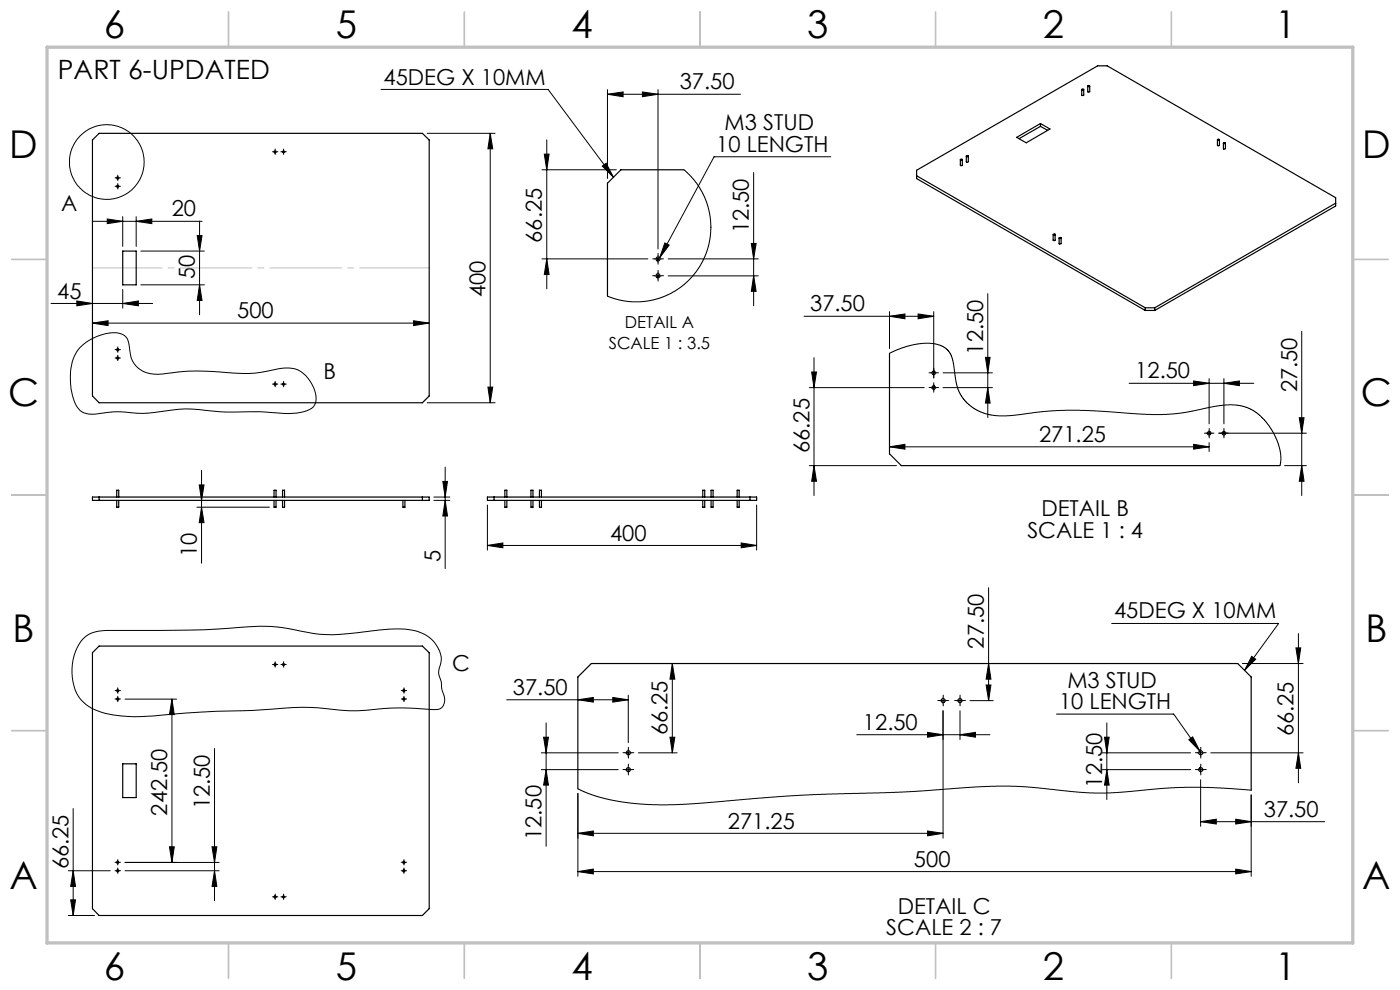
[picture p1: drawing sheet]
<svg xmlns="http://www.w3.org/2000/svg" width="297mm" height="210mm" viewBox="0 0 297 210" stroke-linecap="round" stroke-linejoin="round" font-family="sans-serif">
<g fill="none" stroke="#000" stroke-width=".21">
<path d="M80.8 19h35.5l13.8 18.6M128.9 20l3.3-.5v1zM128.9 19v18.8M128.9 20h28.2M136.3 19.5l3.3 .5-3.3 .5zM139.6 19v33.8M24.6 39.5h.7M24.6 37.7h.7M25 37.4v.7M25 39.2v.7M58 32.2h.7M58.3 31.8v.8"/>
<path d="M59.8 32.2h.7M60.1 31.8v.8M90.6 28.3h14.4M104 28.3l.5 3.3h-1zM104 28.3v57.1M115 36h15.7M115.5 32.7h1l-.5 3.3zM116 29.7v31.6M127.8 35.2l.8-.6 1.5 3zM145.1 36l1.7 1.7 1.7 2.3 1.3 2.7 .7 2.5 .3 2.6-.2 3-.6 2.5-1.5 3.2-1.9 2.4-2 1.9-2.1 1.4-2.7 1.1-2.8 .6-3 .1-2.7-.4-2.4-.8M159.9 36.6v28.3M176.2 33.3h-24.7l-11.6 21.4"/>
<path d="M19.7 46.9h23.2M22.8 46.5l3.2 .4-3.2 .5zM26 46v6.3M28.9 46.9l3.3-.4v.9zM28.9 46v6.3M29.9 53.3h13.5M41.8 50h1.1l-.6 3.3zM42.3 46.9v19.9M115 54.9h22.4M116 54.9l.5 3.3h-1zM138.9 58.5h1.4M138.9 54.9h1.4"/>
<path d="M139.6 54.2v1.5M139.6 57.8v1.4M141 51.5l1 .5-2.1 2.7zM141.7 58.5h19.2M141.7 54.9h19.2M159.4 51.6h1l-.5 3.3zM159.9 58.5l.5 3.3h-1zM10.8 64.4h21.6M16.3 63.8l3.3 .6-3.3 .5zM17 73.7a10.6 10.6 0 0 1 8.1-3 2.61 2.61 0 0 1 2.3 2.6 5.9 5.9 0 0 0 2.4 5.1 7.8 7.8 0 0 0 5.8 .8 52.4 52.4 0 0 1 14.3 0 28.2 28.2 0 0 0 9.3-1 5.8 5.8 0 0 1 7 3.4 4.5 4.5 0 0 1 .3 4.7 9.1 9.1 0 0 1-6.5 1.4 73.3 73.3 0 0 0-12-.3l-2.9-.2a32.1 32.1 0 0 0-12.3 .3 25.4 25.4 0 0 1-6.9-.1h-2l-2.8 .3a4.2 4.2 0 0 1-4.8-1.5 13.3 13.3 0 0 1-.1-11.4zM19.6 68.5l3.3-.5v1.1zM19.6 68.5h71.5"/>
<path d="M24.6 75.9h.7M24.6 74.2h.7M25 73.8v.7M25 75.6v.7M26 64.4l3.4-.6v1.1zM26 61.4v4M29.9 60.4h13.5M42.3 60.4l.6 3.3h-1.1zM87.7 68l3.4 .5-3.4 .6zM170.6 67.1h27.5M172.2 78.9h1l-.5 3.3zM172.7 75.9v29.2"/>
<path d="M188.7 67.1l3.3-.5v1zM188.7 75l3.6-1.5 3-.6h2.9l1.3 .3 .9 .5 .8 .7 .7 1.1 .3 1.4 .8 4.8 .5 1.5 .8 1.3 1.1 1.2 1.5 1.1 1.6 .8 2 .5 3.7 .1 7.3-.9 4.4-.3 5.3 .1 10.5 .7 4.9 .1 4.7-.4 6.1-1.3 2.2-.3h2.4l2.1 .4 1.4 .6 1.7 1.1 1.8 1.9 1 1.6 .9 1.9 .6 2 .2 1.6-.2 1.8M188.7 66.1v7.8M194.8 66.6l3.3 .5-3.3 .5zM197.4 79.1h1.3M198.1 66.1v14.1M200.1 79.1h10.4M209.1 75.8h.9l-.5 3.3zM209.5 62.3v26.3M276.2 70.3v34.8M42.8 99.8v19.7M58 81.5h.7"/>
<path d="M58.3 81.1v.7M59.8 81.5h.7M60.1 81.1v.7M90.6 85.4h14.4M94.4 99.1v21.5M103.5 82.1h1l-.5 3.3zM171.7 82.2h24.4M171.7 98.8h18.5M172.7 98.8l.5 3.3h-1zM188.7 94.8l3.3-.5v1zM188.7 94.8h67.8M197.4 82.2h1.3"/>
<path d="M198.1 81.6v1.2M200.1 82.2h10.4M209.5 82.2l.5 3.3h-.9zM239.5 81.3h26.5M253.2 94.3l3.3 .5-3.3 .5zM253.2 80.8l3.3 .5-3.3 .5zM255.9 91.9h1.2M256.5 93.9v1.9M256.5 91.3v1.2M256.5 80.3v9.6M258.5 91.9h18.6M259.6 81.3l3.3-.5v1z"/>
<path d="M259.6 80.3v9.6M259.6 91.3v1.2M272.5 98.8h4.6M275.6 88.6h1l-.4 3.3zM276.2 98.8l.4 3.3h-1zM41.8 107.6h15.3M42.3 102.9h1l-.5 3.2zM42.8 107.6l.5 3.3h-1zM92 106.1h3.4M92 105.4h3.4M93.9 102.1h1l-.5 3.3zM94.4 106.1l.5 3.4h-1z"/>
<path d="M103.4 115.7l3.3-.5v1zM103.4 107.1v9.6M103.4 115.7h57.1M157.2 115.2l3.3 .5-3.3 .5zM160.5 107.1v9.6M17.6 135.5a6.9 6.9 0 0 1 5.1-1.8h3.4a286.5 286.5 0 0 0 28.8-.9 39.1 39.1 0 0 1 10.2 1.3 29.9 29.9 0 0 0 10.6 .1 46 46 0 0 1 11.3-.6 7.1 7.1 0 0 1 6.6 6.3l-.5 2a5 5 0 0 0 .5 2.9 9.8 9.8 0 0 0 .7 3.4 1.96 1.96 0 0 1-2.4 2.3 60 60 0 0 0-14.2 .2 48.1 48.1 0 0 1-10.2-.6h-5.4l-8.5 .6a248.6 248.6 0 0 0-22.3 1.2 23.3 23.3 0 0 1-11.8-1.6 7.9 7.9 0 0 1-4.2-7.5 10.5 10.5 0 0 1 2.3-7.3zM209.7 124.7v23.9M235.8 132.2h35.5l-7.3 10M265.5 139.2l.9 .6-2.4 2.4zM274.9 137.4h1l-.5 3.3zM275.4 134.4v31.6M24.6 146.5h.7"/>
<path d="M24.6 148.3h.7M25 146.1v.8M25 147.9v.8M26.5 148.3h11M36.5 148.3v34.6M36.5 148.3l.5 3.3h-1.1zM45.5 158.8v32.3M58 141h.7M58.3 140.6v.7M59.8 141h.7M60.1 140.6v.7M85.3 146.5h.7"/>
<path d="M85.3 148.3h.7M85.7 146.1v.8M85.7 147.9v.8M107.5 148.4h25.8M114.8 159.7h16.4M115.3 156.4h1l-.4 3.3zM115.9 153.3v26.2M122.6 148.4l3.3-.5v1zM130 147.9l3.3 .5-3.3 .5zM132.6 159.7h1.4M133.3 159v1.4M133.3 147.5v10"/>
<path d="M135.4 159.7h8.3M142.1 156.4h1.1l-.6 3.3zM142.6 140.7l.6 3.4h-1.1zM142.6 140.7v19M181.8 155.8h28.2M196.8 155.4l3.3 .4-3.3 .6zM199.4 148.6h1.4M200.1 147.9v1.4M200.1 150.8v27M202.9 148.6h1.5M203.7 147.9v1.4M203.7 155.8l3.2-.4v1z"/>
<path d="M203.7 150.8v6.1M205.8 148.6h4.9M209.2 145.3h1l-.5 3.3zM209.7 140.7l.5 3.4h-1zM224.1 151.5h24.9l5.5 7.8M233.8 159.7h18.8M234.3 156.4h1l-.5 3.3zM234.8 153.3v16.3M252.2 156.9l.8-.6 1.5 3zM254 159.7h1.4M254.7 159v1.4M256.9 159.7h19.5"/>
<path d="M263.6 140.7h12.8M275.4 159.7l.5 3.3h-1zM15.5 171.5v22.7M35.9 179.6h1.1l-.5 3.3zM45 179.6h1l-.5 3.3zM114.8 163.3h16.4M115.9 163.3l.4 3.2h-1zM122.6 167.3l2.9 1.3 4.3 1.1 4.8 .8 5.1 .2 7.6-.2 22.3-1.8 21.9-.7 14.8-1 5.1-.3 6.2 .2 9.7 1 4.8 .3 4.8-.1 9.5-.9 4.9-.2 7 .1 7.1 .5M122.6 176.8l3.3-.5v1zM122.6 168.3v17.6M122.6 176.8h77.5M132.6 163.3h1.4"/>
<path d="M133.3 162.6v1.4M196.8 176.3l3.3 .5-3.3 .5zM233.8 163.3h18.8M234.8 163.3l.5 3.2h-1zM254 163.3h1.4M254.7 162.6v1.4M254.7 174.3l3.3-.5v1zM254.7 165.4v9.9M254.7 174.3h26.3M262.1 173.8l3.3 .5-3.3 .5zM265.4 168.6v17.3M14.5 184.7h8.9"/>
<path d="M14.5 194.2h5.5M15 190.9h1l-.5 3.3zM15.5 184.7l.5 3.3h-1zM24.6 182.9h.7M24.6 184.7h.7M25 182.6v.7M25 184.4v.7M26.5 182.9h20M26.5 184.7h20M45.5 184.7l.5 3.3h-1zM58 190.2h.7M58.3 189.9v.7"/>
<path d="M59.8 190.2h.7M60.1 189.9v.7M85.3 182.9h.7M85.3 184.7h.7M85.7 182.6v.7M85.7 184.4v.7M122.6 184.9l3.3-.5v1zM122.6 184.9h142.8M262.1 184.4l3.3 .5-3.3 .5z"/>
<circle cx="22.7" cy="34.4" r="7.9"/>
</g>
<g fill="none" stroke="#000" stroke-width=".21" stroke-dasharray="15.2 1.3 1.3 1.3">
<path d="M24.6 39.5h-.2M24.6 37.7h-.2M25 39.2v-.3M25 39.9v.2M25 37.4v-.2M25 38.1v.2M25.3 39.5h.3M25.3 37.7h.3M58 32.2h-.2M58.4 31.8v-.2M58.4 32.5v.3M58.7 32.2h.2"/>
<path d="M59.8 32.2h-.2M60.2 31.8v-.2M60.2 32.5v.3M60.5 32.2h.2M138.9 58.5h-.4M138.9 54.9h-.4M139.6 57.8v-.5M139.6 59.2v.4M139.6 54.2v-.4M139.6 55.6v.5M140.3 58.5h.4M140.3 54.9h.4"/>
<path d="M24.6 75.9h-.2M24.6 74.2h-.2M25 75.6v-.2M25 76.3v.2M25 73.8v-.2M25 74.5v.2M25.3 75.9h.3M25.3 74.2h.3M197.5 79.1h-.4M198.1 78.4v-.3M198.1 79.7v.4M198.7 79.1h.4"/>
<path d="M58 81.5h-.2M58.4 81.1v-.2M58.4 81.8v.2M58.7 81.5h.2M59.8 81.5h-.2M60.2 81.1v-.2M60.2 81.8v.2M60.5 81.5h.2M197.5 82.2h-.4M198.1 81.6v-.4M198.1 82.8v.4M198.7 82.2h.4"/>
<path d="M255.9 91.9h-.4M256.5 91.3v-.4M256.5 92.5v.4M257.2 91.9h.3M259 91.9h-.3M259.7 91.3v-.4M259.7 92.5v.4M260.3 91.9h.4M24.6 146.5h-.2M24.6 148.3h-.2M25 146.1v-.2M25 146.8v.3"/>
<path d="M25 147.9v-.2M25 148.6v.2M25.3 146.5h.3M25.3 148.3h.3M58 140.9h-.2M58.4 140.6v-.2M58.4 141.3v.2M58.7 140.9h.2M59.8 140.9h-.2M60.2 140.6v-.2M60.2 141.3v.2M60.5 140.9h.2"/>
<path d="M85.3 148.3h-.2M85.3 146.5h-.2M85.7 147.9v-.2M85.7 148.6v.2M85.7 146.1v-.2M85.7 146.8v.3M86.1 148.3h.2M86.1 146.5h.2M132.6 159.7h-.4M133.3 158.9v-.4M134 159.7h.5M199.4 148.6h-.4"/>
<path d="M200.1 147.9v-.5M200.1 149.3v.4M200.8 148.6h.4M203 148.6h-.5M203.7 147.9v-.5M203.7 149.3v.4M204.4 148.6h.4M254 159.7h-.4M254.7 158.9v-.4M255.5 159.7h.4M132.6 163.2h-.4M133.3 160.4v.4"/>
<path d="M133.3 162.5v-.4M133.3 163.9v.5M134 163.2h.5M254 163.2h-.4M254.7 162.5v-.4M254.7 163.9v.5M254.7 160.4v.4M255.5 163.2h.4M24.6 182.9h-.2M24.6 184.7h-.2M25 182.6v-.3M25 183.3v.2"/>
<path d="M25 184.3v-.2M25 185.1v.2M25.3 182.9h.3M25.3 184.7h.3M58 190.2h-.2M58.4 189.9v-.2M58.4 190.6v.2M58.7 190.2h.2M59.8 190.2h-.2M60.2 189.9v-.2M60.2 190.6v.2M60.5 190.2h.2"/>
<path d="M85.3 182.9h-.2M85.3 184.7h-.2M85.7 182.6v-.3M85.7 183.3v.2M85.7 184.3v-.2M85.7 185.1v.2M86.1 182.9h.2M86.1 184.7h.2"/>
</g>
<path d="M19.6 56.8h71.5" fill="none" stroke="#c0c0c0" stroke-width=".21" stroke-dasharray="15.2 1.3 1.3 1.3" stroke-dashoffset=".5"/>
<g fill="none" stroke="#c0c0c0" stroke-width=".35">
<path d="M48.5 2.5v7.5M98.5 2.5v7.5M148.5 2.5v7.5M198.5 2.5v7.5M248.5 2.5v7.5M2.5 55h7.5M287 55h7.5M2.5 105h7.5M287 105h7.5M2.5 155h7.5M287 155h7.5M48.5 200v7.5"/>
<path d="M98.5 200v7.5M148.5 200v7.5M198.5 200v7.5M248.5 200v7.5"/>
</g>
<path d="M10 10h277v190h-277z" fill="none" stroke="#c0c0c0" stroke-width=".7"/>
<g fill="#000">
<path d="M104 28.3l.5 3.3h-1zM103.5 82.1h1l-.5 3.3zM36.5 148.3l.5 3.3h-1.1zM35.9 179.6h1.1l-.5 3.3zM45 179.6h1l-.5 3.3zM45.5 184.7l.5 3.3h-1zM15.5 184.7l.5 3.3h-1zM15 190.9h1l-.5 3.3zM159.4 51.6h1l-.5 3.3zM159.9 58.5l.5 3.3h-1zM209.1 75.8h.9l-.5 3.3zM209.5 82.2l.5 3.3h-.9zM172.2 78.9h1l-.5 3.3zM172.7 98.8l.5 3.3h-1zM275.6 88.6h1l-.4 3.3zM276.2 98.8l.4 3.3h-1zM115.3 156.4h1l-.4 3.3zM115.9 163.3l.4 3.2h-1zM234.3 156.4h1l-.5 3.3zM234.8 163.3l.5 3.2h-1z"/>
<path d="M28.9 46.9l3.3-.4v.9zM22.8 46.5l3.2 .4-3.2 .5zM130 147.9l3.3 .5-3.3 .5zM122.6 148.4l3.3-.5v1zM196.8 176.3l3.3 .5-3.3 .5zM122.6 176.8l3.3-.5v1z"/>
<path d="M141 51.5l1 .5-2.1 2.7zM127.8 35.2l.8-.6 1.5 3zM252.2 156.9l.8-.6 1.5 3zM265.5 139.2l.9 .6-2.4 2.4z"/>
<path d="M19.6 68.5l3.3-.5v1.1zM87.7 68l3.4 .5-3.4 .6z"/>
<path d="M26 64.4l3.4-.6v1.1zM16.3 63.8l3.3 .6-3.3 .5zM136.3 19.5l3.3 .5-3.3 .5zM128.9 20l3.3-.5v1zM194.8 66.6l3.3 .5-3.3 .5zM188.7 67.1l3.3-.5v1zM253.2 94.3l3.3 .5-3.3 .5zM188.7 94.8l3.3-.5v1z"/>
<path d="M42.8 107.6l.5 3.3h-1zM42.3 102.9h1l-.5 3.2zM94.4 106.1l.5 3.4h-1zM93.9 102.1h1l-.5 3.3zM42.3 60.4l.6 3.3h-1.1zM41.8 50h1.1l-.6 3.3zM116 54.9l.5 3.3h-1zM115.5 32.7h1l-.5 3.3zM142.1 156.4h1.1l-.6 3.3zM142.6 140.7l.6 3.4h-1.1zM209.2 145.3h1l-.5 3.3zM209.7 140.7l.5 3.4h-1zM275.4 159.7l.5 3.3h-1zM274.9 137.4h1l-.5 3.3z"/>
<path d="M103.4 115.7l3.3-.5v1zM157.2 115.2l3.3 .5-3.3 .5zM253.2 80.8l3.3 .5-3.3 .5zM259.6 81.3l3.3-.5v1zM196.8 155.4l3.3 .4-3.3 .6zM203.7 155.8l3.2-.4v1z"/>
<path d="M254.7 174.3l3.3-.5v1zM262.1 173.8l3.3 .5-3.3 .5z"/>
<path d="M122.6 184.9l3.3-.5v1zM262.1 184.4l3.3 .5-3.3 .5z"/>
</g>
<g fill="none" stroke="#000" stroke-width=".25">
<path d="M229.5 19v1.2l.1 .1 .3-.1v-1.2M229.5 18.9h.1a.17 .17 0 0 1 .2-.1 .17 .17 0 0 1 0 .3h-.2zM230.8 18.3v1.2h.1h.3v-1.2M21 28.3h68.6l1.5 1.4v54.3l-1.5 1.4h-68.6l-1.4-1.4v-54.3zM145.1 36h-13.4l-2.8 2.9v23.9M194.5 37.3l48.5 28M203.7 33.9v1.2l.2 .1 .3-.1v-1.2M205 33.1l.1 1.3 .3-.1v-1.2M215.7 29.1l5-2.9 2 1.2-5 2.9zM220.7 26.2v.6M220.7 26.8l-4.5 2.6M220.7 26.8l1.5 .8"/>
<path d="M258.3 29.6v1.2l.1 .1h.3v-1.3M258.3 29.6l.3-.1 .1 .2zM259.5 30.4v1.2h.2h.3v-1.2M26 53.3h2.9v7.1h-2.9zM223.4 49.8v1.1l.2 .1h.2v-1.2M223.4 49.7l.3-.1 .1 .2-.2 .1zM224.7 50.5v1.2l.2 .1 .2-.1v-1.2M224.7 50.4h.1a.17 .17 0 0 1 .2 0 .17 .17 0 0 1 0 .2zM283.4 43.1l-38.4 22.2M188.7 75v21.3l2.5 2.5h80.3M243 65.9l-48.5-28v-1.8l38.4-22.1h2l48.5 27.9v1.8l-38.4 22.2M243 65.3h2"/>
<path d="M243 65.3v.6M243 65.9h2M245 65.3v.6M19.6 105.4h71.5v.7h-71.5zM21 105.4v.7M24.8 105.4v-1.4h.4v1.4M24.8 106.1v1.5h.4v-1.5M58.1 106.1v1.5h.5v-1.5M58.1 105.4v-1.4h.5v1.4M59.9 106.1v1.5h.5v-1.5M59.9 105.4v-1.4h.5v1.4M85.5 106.1v1.5h.4v-1.5"/>
<path d="M89.6 105.4v.7M103.4 105.4h57.1v.7h-57.1zM104.8 105.4v.7M107.1 106.1v1.5h.4v-1.5M107.1 105.4v-1.4h.4v1.4M112.6 106.1v1.5h.5v-1.5M112.6 105.4v-1.4h.5v1.4M114.4 106.1v1.5h.5v-1.5M114.4 105.4v-1.4h.5v1.4M149.1 106.1v1.5h.4v-1.5M149.1 105.4v-1.4h.4v1.4M150.8 106.1v1.5h.5v-1.5"/>
<path d="M150.8 105.4v-1.4h.5v1.4M156.4 105.4v-1.4h.4v1.4M156.4 106.1v1.5h.4v-1.5M159.1 105.4v.7M21 137h68.6l1.5 1.5v54.2l-1.5 1.5h-68.6l-1.4-1.5v-54.2zM26 162h2.9v7.2h-2.9zM122.6 167.3v-23.7l2.8-2.9h137.2l2.8 2.9v24"/>
<circle cx="231" cy="18.3" r=".18"/>
<circle cx="25" cy="39.5" r=".22"/>
<circle cx="25" cy="37.7" r=".21"/>
<circle cx="58.4" cy="32.2" r=".21"/>
<circle cx="60.2" cy="32.2" r=".21"/>
<circle cx="203.9" cy="33.8" r=".18"/>
<circle cx="205.2" cy="33.1" r=".18"/>
<circle cx="259.8" cy="30.4" r=".18"/>
<circle cx="139.6" cy="58.5" r=".44"/>
<circle cx="139.6" cy="54.9" r=".44"/>
<circle cx="25" cy="74.2" r=".21"/>
<circle cx="25" cy="76" r=".22"/>
<circle cx="198.1" cy="79.1" r=".38"/>
<circle cx="58.4" cy="81.5" r=".22"/>
<circle cx="60.1" cy="81.5" r=".22"/>
<circle cx="198.1" cy="82.2" r=".38"/>
<circle cx="256.5" cy="91.9" r=".37"/>
<circle cx="259.6" cy="91.9" r=".37"/>
<circle cx="25" cy="146.5" r=".21"/>
<circle cx="25" cy="148.3" r=".22"/>
<circle cx="58.4" cy="141" r=".21"/>
<circle cx="60.1" cy="141" r=".21"/>
<circle cx="85.7" cy="148.3" r=".21"/>
<circle cx="85.7" cy="146.5" r=".21"/>
<circle cx="133.3" cy="159.7" r=".44"/>
<circle cx="200.1" cy="148.6" r=".43"/>
<circle cx="203.7" cy="148.6" r=".42"/>
<circle cx="254.7" cy="159.7" r=".44"/>
<circle cx="133.3" cy="163.3" r=".43"/>
<circle cx="254.7" cy="163.3" r=".43"/>
<circle cx="25" cy="184.7" r=".22"/>
<circle cx="25" cy="182.9" r=".21"/>
<circle cx="58.4" cy="190.2" r=".21"/>
<circle cx="60.2" cy="190.2" r=".21"/>
<circle cx="85.7" cy="184.7" r=".22"/>
<circle cx="85.7" cy="182.9" r=".21"/>
</g>
<g font-size="8.1">
<text x="22" y="8">6</text>
<text x="71.2" y="8">5</text>
<text x="121.2" y="8">4</text>
<text x="171.3" y="8">3</text>
<text x="221.3" y="8">2</text>
<text x="270.5" y="8">1</text>
<text x="2" y="33.6">D</text>
<text x="289" y="33.6">D</text>
<text x="1.7" y="86.1">C</text>
<text x="288.7" y="86.1">C</text>
<text x="2.7" y="136.1">B</text>
<text x="289.7" y="136.1">B</text>
<text x="2" y="188.6">A</text>
<text x="289" y="188.6">A</text>
<text x="22" y="208">6</text>
<text x="71.2" y="208">5</text>
<text x="121.2" y="208">4</text>
<text x="171.3" y="208">3</text>
<text x="221.3" y="208">2</text>
<text x="270.5" y="208">1</text>
</g>
<text font-size="5.6" x="12.3" y="16.8">PART 6-UPDATED</text>
<g font-size="4.7">
<text x="81.4" y="17.9">45DEG X 10MM</text>
<text x="144.2" y="19">37.50</text>
<text x="153.7" y="27.7">M3 STUD</text>
<text x="152" y="32.2">10 LENGTH</text>
<text x="13" y="44.8">A</text>
<text x="36.4" y="45.9">20</text>
<text x="115" y="51.5" transform="rotate(-90 115 51.5)">66.25</text>
<text x="158.9" y="49.5" transform="rotate(-90 158.9 49.5)">12.50</text>
<text x="41.3" y="59.2" transform="rotate(-90 41.3 59.2)">50</text>
<text x="12.1" y="63.3">45</text>
<text x="103" y="63" transform="rotate(-90 103 63)">400</text>
<text x="50.3" y="67.5">500</text>
<text x="171.9" y="66.1">37.50</text>
<text x="208.6" y="75.2" transform="rotate(-90 208.6 75.2)">12.50</text>
<text x="68.6" y="80.4">B</text>
<text x="240.8" y="80.3">12.50</text>
<text x="275.2" y="83.2" transform="rotate(-90 275.2 83.2)">27.50</text>
<text x="220.4" y="93.7">271.25</text>
<text x="171.7" y="96.1" transform="rotate(-90 171.7 96.1)">66.25</text>
<text x="220.9" y="109.6">DETAIL B</text>
<text x="41.8" y="118.2" transform="rotate(-90 41.8 118.2)">10</text>
<text x="93.4" y="119.3" transform="rotate(-90 93.4 119.3)">5</text>
<text x="129.4" y="114.7">400</text>
<text x="217.9" y="114.1">SCALE 1 : 4</text>
<text x="236.4" y="131.2">45DEG X 10MM</text>
<text x="208.7" y="137.6" transform="rotate(-90 208.7 137.6)">27.50</text>
<text x="96" y="142.4">C</text>
<text x="108.8" y="147.4">37.50</text>
<text x="226.4" y="145.9">M3 STUD</text>
<text x="141.6" y="156" transform="rotate(-90 141.6 156)">66.25</text>
<text x="183.1" y="154.8">12.50</text>
<text x="224.7" y="150.4">10 LENGTH</text>
<text x="274.4" y="156.2" transform="rotate(-90 274.4 156.2)">66.25</text>
<text x="233.8" y="167.1" transform="rotate(-90 233.8 167.1)">12.50</text>
<text x="35.5" y="173" transform="rotate(-90 35.5 173)">242.50</text>
<text x="44.5" y="171.7" transform="rotate(-90 44.5 171.7)">12.50</text>
<text x="268.1" y="173.3">37.50</text>
<text x="114.8" y="178.2" transform="rotate(-90 114.8 178.2)">12.50</text>
<text x="154.4" y="175.8">271.25</text>
<text x="14.5" y="184.4" transform="rotate(-90 14.5 184.4)">66.25</text>
<text x="193.9" y="183.8">500</text>
<text x="190.5" y="193.9">DETAIL C</text>
<text x="188" y="198.4">SCALE 2 : 7</text>
</g>
<g font-size="3.5">
<text x="132.6" y="69.5">DETAIL A</text>
<text x="129.2" y="74">SCALE 1 : 3.5</text>
</g>
</svg>
